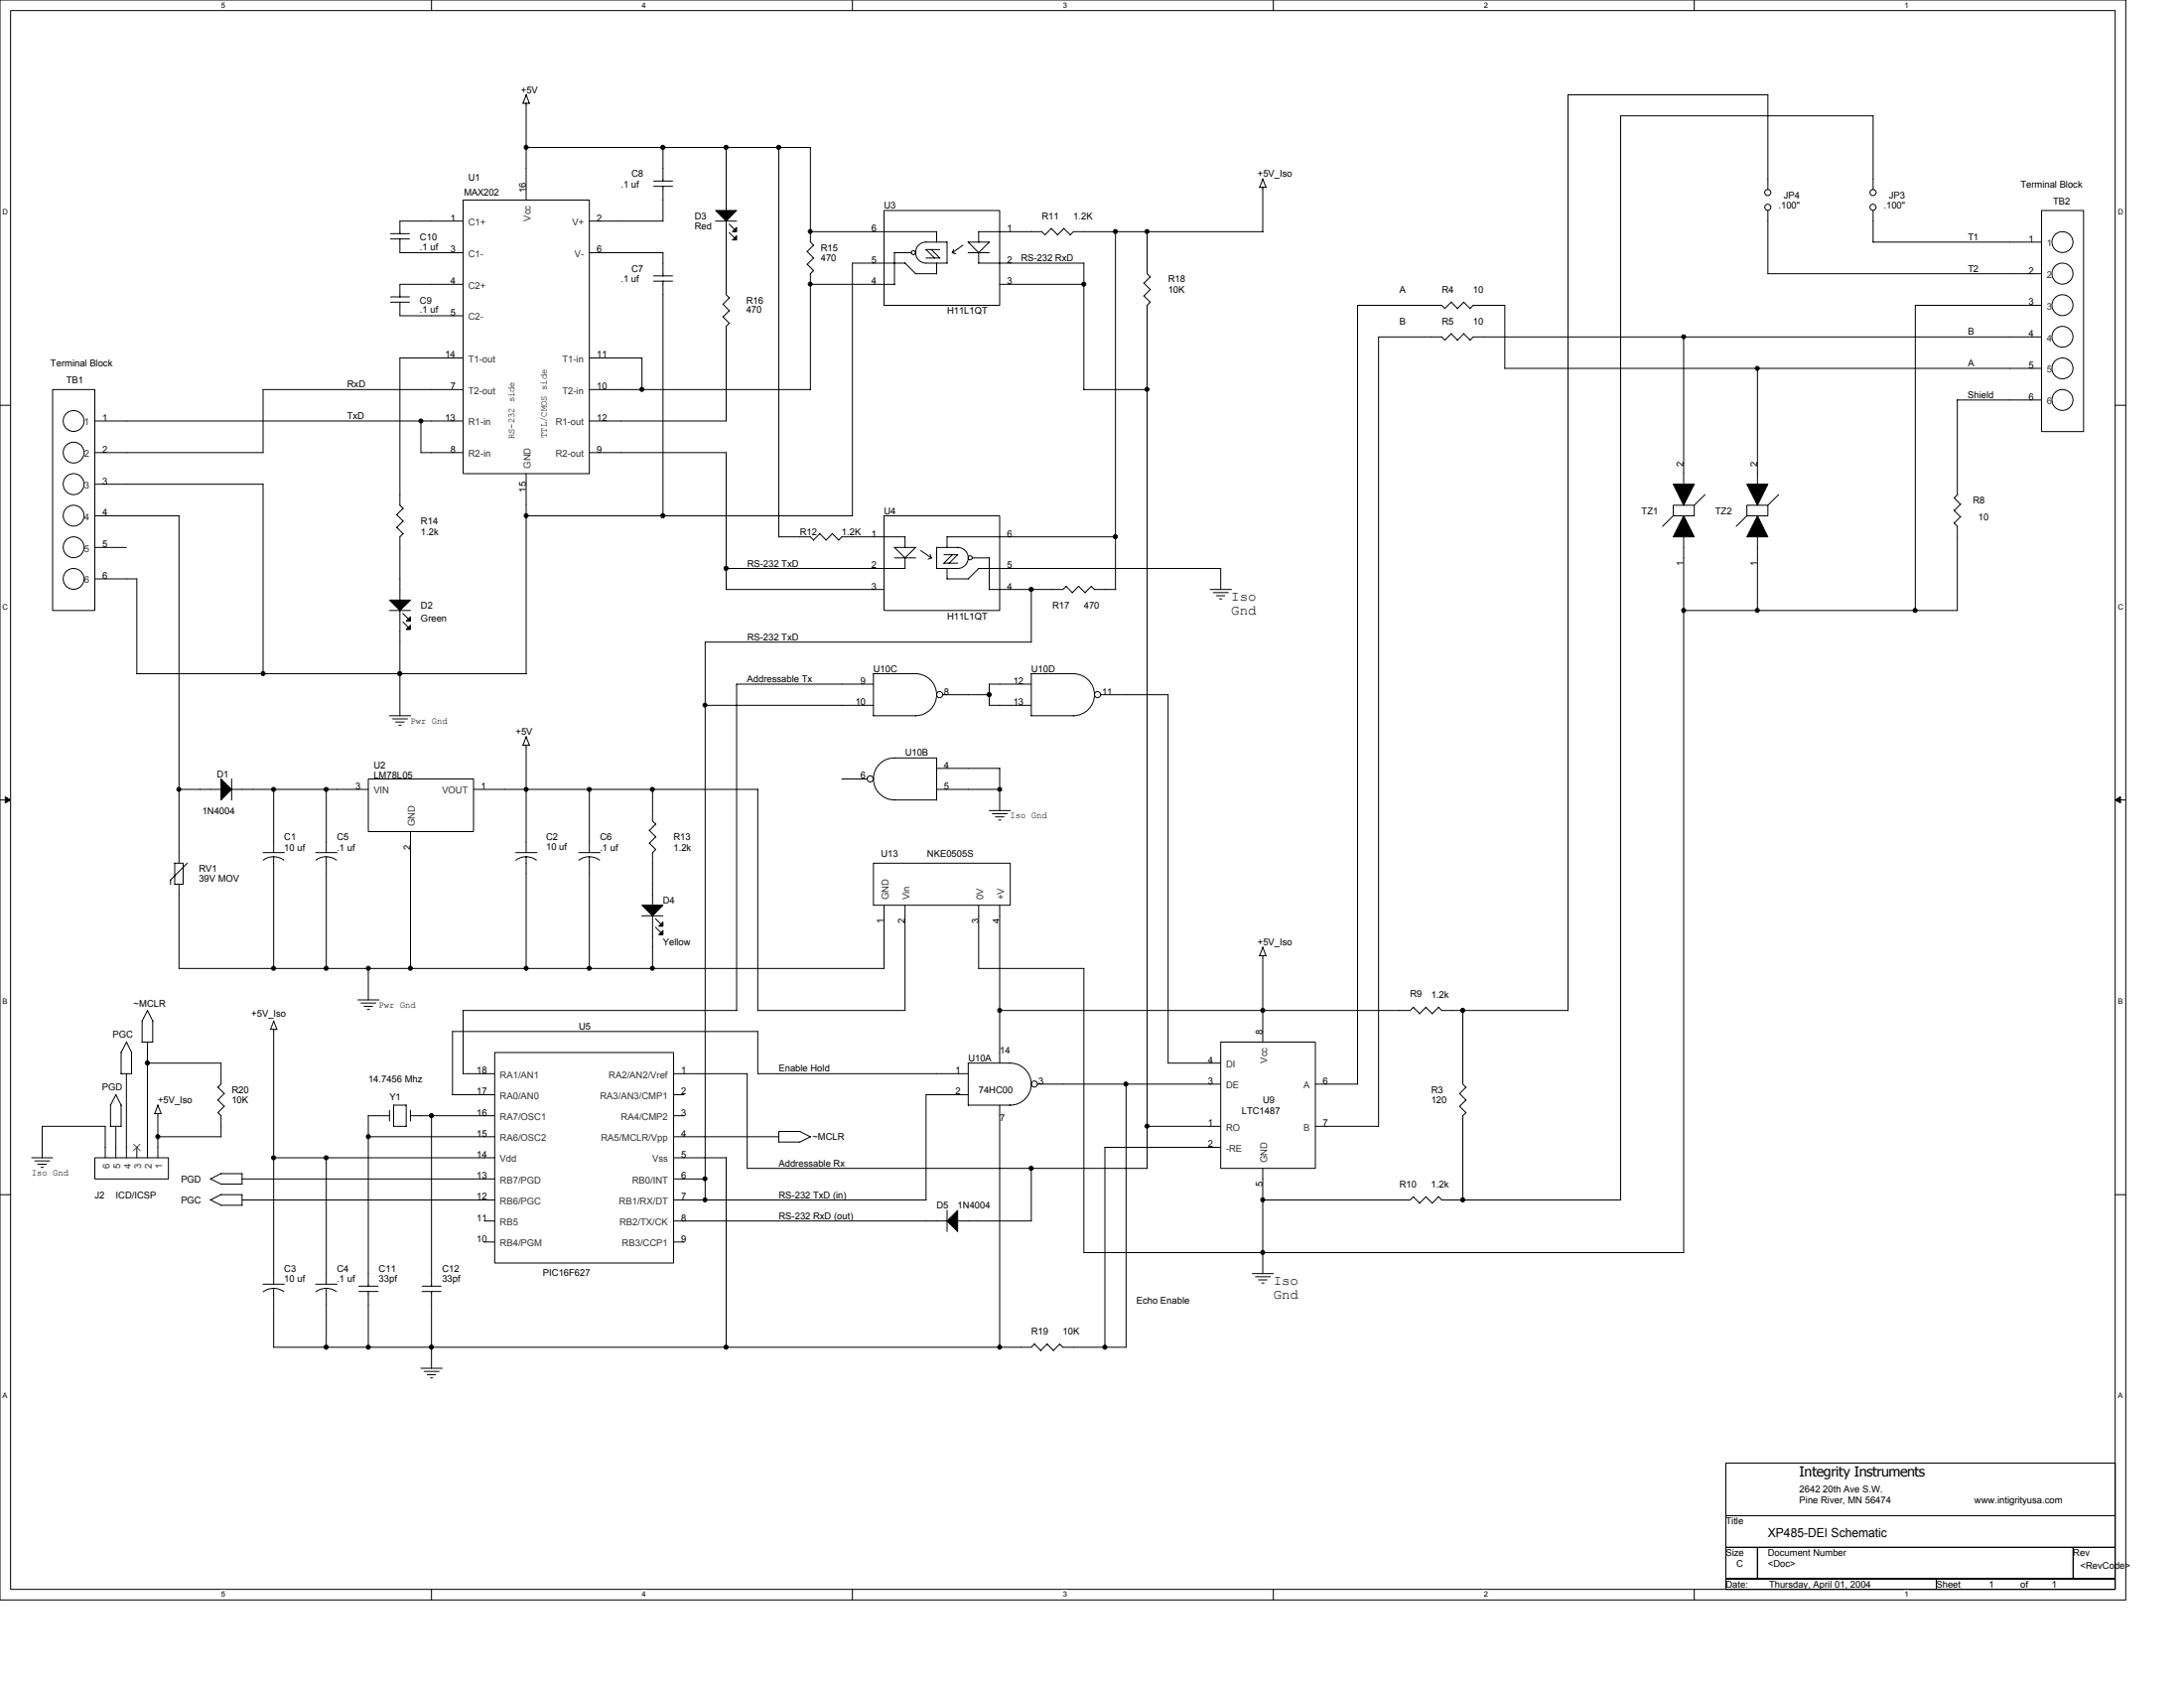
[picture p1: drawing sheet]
<svg xmlns="http://www.w3.org/2000/svg" width="279mm" height="216mm" viewBox="0 0 279 216" stroke-linecap="round" stroke-linejoin="round" font-family="sans-serif">
<path d="M0 0h271.9v204.6h-271.9zM1.4 1.4h269.2v201.9h-269.2z" fill="none" stroke="#000" stroke-width=".13"/>
<g fill="#fff">
<path d="M28.3 .1h.5v1.1h-.5z"/>
<path d="M28.3 203.4h.5v1.1h-.5z"/>
</g>
<path d="M55.2 0v1.4M55.2 203.3v1.3" fill="none" stroke="#000" stroke-width=".13"/>
<g fill="#fff">
<path d="M82.1 .1h.6v1.1h-.6z"/>
<path d="M82.1 203.4h.6v1.1h-.6z"/>
</g>
<path d="M109.1 0v1.4M109.1 203.3v1.3" fill="none" stroke="#000" stroke-width=".13"/>
<g fill="#fff">
<path d="M136 .1h.5v1.1h-.5z"/>
<path d="M136 203.4h.5v1.1h-.5z"/>
</g>
<path d="M162.9 0v1.4M162.9 203.3v1.3" fill="none" stroke="#000" stroke-width=".13"/>
<g fill="#fff">
<path d="M189.8 .1h.6v1.1h-.6z"/>
<path d="M189.8 203.4h.6v1.1h-.6z"/>
</g>
<path d="M216.7 0v1.4M216.7 203.3v1.3" fill="none" stroke="#000" stroke-width=".13"/>
<g fill="#fff">
<path d="M243.7 .1h.5v1.1h-.5z"/>
<path d="M243.7 203.4h.5v1.1h-.5z"/>
<path d="M.3 26.6h.7v1h-.7z"/>
<path d="M270.9 26.6h.7v1h-.7z"/>
<path d="M.3 77.1h.7v1h-.7z"/>
<path d="M270.9 77.1h.7v1h-.7z"/>
</g>
<path d="M0 51.8h1.4M270.6 51.8h1.3" fill="none" stroke="#000" stroke-width=".13"/>
<g fill="#fff">
<path d="M.3 127.6h.7v1h-.7z"/>
<path d="M270.9 127.6h.7v1h-.7z"/>
</g>
<path d="M0 102.3h1.4M270.6 102.3h1.3" fill="none" stroke="#000" stroke-width=".13"/>
<path d="M.7 101.9l.7 .4-.7 .4zM270.6 102.3l.7-.4v.8z" fill="#000" stroke="#000" stroke-width=".13"/>
<g fill="#fff">
<path d="M.3 178h.7v1.1h-.7z"/>
<path d="M270.9 178h.7v1.1h-.7z"/>
</g>
<g fill="none" stroke="#000" stroke-width=".13">
<path d="M67.3 12.1l.4 1.1M67.3 13.2v12.4M67.3 18.9h36.4M67.3 12.1l-.4 1.1h.8M84.8 18.9v4.3M92.9 18.9v8M99.6 18.9v49.8h4.1M103.7 18.9v12.1l.4 .4M226.2 12.1v12.1M226.2 12.1h-25.6v117.2M239.6 14.8v9.4M239.6 14.8h-32.3v138.7"/>
<path d="M50 30.6h2.4M50 29.9h2.4M50 38.7h2.4M50 38h2.4M51.2 30.5v1.8h8M51.2 38.6v1.8h8M59.2 25.6h16.2v35h-16.2zM59.2 28.3h-8v1.6M59.2 36.4h-8v1.6M75.4 28.3h9.4M75.4 32.3h9.4M83.6 36h2.4"/>
<path d="M83.6 35.3h2.4M83.6 23.8h2.4M83.6 23.2h2.4M84.8 23.8v4.5M84.8 32.3v3M84.8 35.9v30.1M91.5 28.3h2.7M92.5 38.9l.8 .9M92.9 28.3v9.4l.4 .4M93.3 28.7l.7 .7M93.3 29.7l.7 .7M93.3 38.1l-.8 .8"/>
<path d="M93.3 39.7l-.8 .9 .8 .8M103.3 32.2l.8 .8M103.3 33.8l.8 .8M103.7 29.6h16.1v1.4M103.7 36.4h10.7M104.1 31.4l-.8 .8M104.1 33l-.8 .8M104.1 34.6l-.4 .4v14.8M113.1 26.9h14.8v12.2h-14.8zM114.4 32.3h2.2M114.4 32.3v4.1M115.8 33.6l1.3 1.4h2.7v-1.3"/>
<path d="M115.8 33.7h-6.7v32.3M118.4 33h1.8M119.1 31.9l1.1 1.1M120.2 31.9h-1.8l1.2 1.1M121.2 33.7v-2.7h-2.8a1.34 1.34 0 0 0-1.3 1.3 1.34 1.34 0 0 0 1.3 1.4h2.8M122 31.9l-.2 .4 .5 .2M123.2 31.4l-1.4 .9M123.8 32.3h2.8M125.2 32.3v1.4h13.5M125.2 32.3l-1.4-1.3h2.8l-1.4 1.3M127.9 36.4h10.8M133.3 29.6l.4 .4"/>
<path d="M133.3 29.6h-8.1v1.4M134.5 29.2l.8 .8M134.5 29.2l-.8 .9M136.1 29.2l.8 .8M136.1 29.2l-.8 .9M138.7 33.7v16.1M142.7 29.6v45.8h-2.7M146.3 37.8l.9 .9M146.7 29.6v5.4l.5 .4M146.7 39.1v110.4M147.2 35.4l-.9 .8 .9 .8M147.2 37l-.9 .9"/>
<path d="M147.2 38.7l-.5 .4M161.5 24v5.7M161.6 22.9l-.5 1.1h.9l-.5-1.1M161.6 29.6h-24.3l-.4 .5M184.4 39l.4 .5M184.4 39.1h-10.7v99.6M186.5 39.5l-.9-.9-.8 .9M187.2 38.6l.8 .9 .5-.4h4M187.3 38.7l-.9 .8M192.5 39.1v8M226.2 26.9v8.1h35M239.6 26.9v4.1h21.6"/>
<path d="M245 39.1h16.2M245 39v39.1M261.2 26.9h5.4v28.3h-5.4zM6.7 49.8h5.4v28.3h-5.4zM12.1 53.8h47.1M12.1 57.9h21.6M53.8 57.9h5.4M53.8 53.8v4.1M59.2 45.8h-8v18.8l.4 .4M59.2 49.8h-25.5v8.1M75.4 53.8h17.5M75.4 57.9h17.5"/>
<path d="M75.4 45.8h6.7v4M75.4 49.8h28.3M92.9 57.9v17.5h20.2M92.9 41.7v12.2M93.3 41.3l-.4 .5M138.7 49.8h8.1M184.8 43.5l-.4-.4h-8v101M185.6 42.7l.9 .8M185.7 42.7l-.9 .8M187.2 42.7l.9 .8M187.3 42.7l-.9 .8M192.5 47.1h68.7"/>
<path d="M215.4 43.1v18.8M224.8 47.1v14.8M261.2 43.1h-72.7l-.5 .4M261.2 51.2l-10.8-.1v12.2l-.4 .4M12.1 61.9h21.6M12.1 66h10.8M12.1 70h4.1M12.1 74h5.4M17.5 74v12.2M22.9 66v44.4M33.7 61.9v24.3M49.8 78.1h2.7"/>
<path d="M50.8 65.8l.8 .9M50.8 67.5l.8 .8M51.2 78.1v13.5M51.5 78.5l.7 .7M51.5 79.5l.7 .7M51.6 65l-.9 .8M51.6 66.7l-.9 .8M51.6 68.3l-.5 .4 .1 8.1M67.3 60.6v25.6M67.3 66h41.8M103.7 68.6l.4 .5M104.9 68.2l.8 .9"/>
<path d="M104.9 68.3l-.8 .8M106.5 68.2l.8 .9M106.5 68.3l-.8 .8M107.3 69.1l.4-.4h8.1v1.3M113.1 66h14.8v12.1h-14.8zM114.4 71.4h2.8M115.8 71.4l-1.4-1.4h2.8l-1.4 1.3v1.4h-22.9M117.8 70.4l1.4 1M119 70.9l.1 .5-.4 .1M119.8 72.7h2.7M120.8 71h1.7l-1.1 1.1M121.2 68.6v1.4"/>
<path d="M121.2 72.7v1.4M121.2 68.7h21.5M121.2 74h2.7M121.8 71l-1 1h1.7M122.5 70a1.34 1.34 0 0 1 1.4 1.4 1.34 1.34 0 0 1-1.4 1.3M122.5 70h-2.7v2.7M124.4 71.4h2.2M125.2 72.7h31v2.7M125.2 72.7l-1.3 1.3M126.6 71.4v4M131.9 75.4v6.7M136.4 75l.8 .8"/>
<path d="M136.4 75l-.4 .4h-9.5M138 75l.8 .8M138 75l-.8 .8M139.6 75l.4 .4M139.6 75l-.8 .8M154.8 75.4h2.7M155.2 75.8h1.9M155.6 76.2h1.1M156 76.6h.3M214.1 64.6h2.6v1.4h-2.6zM214.1 66l-1.4 1.3M215.4 68.6v91.6"/>
<path d="M218.1 63.3l-1.4 1.3M223.5 64.6h2.7v1.4h-2.7zM223.5 66l-1.4 1.3M224.8 68.6v9.5M227.5 63.3l-1.3 1.3M250 66.9l.4 .4v10.8h-35M250 65.3l.8 .8M250 63.7l.8 .8M250.8 66.1l-.8 .8M250.8 64.5l-.8 .8M17.5 86.2h49.8M29.6 99.6v2.7"/>
<path d="M47.1 99.6h13.5v6.8h-13.5zM49.8 91.5h2.7M50.2 91.9h1.9M50.6 92.4h1.1M51 92.8h.3M67.3 95.3v13.8M67.3 94.2l.4 1.1M67.3 94.2l-.4 1.1h.8M90.2 90.2h21.5M107.7 99.6h3.2M111.7 91.5h5.5M111.7 87.5h-17.5v41.8"/>
<path d="M114.4 96.9a2.66 2.66 0 0 0-2.7 2.7 2.7 2.7 0 0 0 2.7 2.7h5.4v-5.4M114.4 96.9h5.4M117.1 91.5a2.71 2.71 0 0 0 2.7-2.7 2.71 2.71 0 0 0-2.7-2.6h-5.4v5.4M119.8 98.3h8.1M120.6 88.9h6M126.6 90.2h5.3M127.9 98.3v5.4M131.9 91.5h5.5M131.9 87.5h-5.3v2.7M132 82.1h-41.8v71.4M137.3 91.5a2.71 2.71 0 0 0 2.7-2.7 2.71 2.71 0 0 0-2.7-2.6h-5.4v5.4M140.8 88.9h8.6v47.1h6.8"/>
<path d="M22.3 113.1h1.1M22.9 101h5.4M22.9 113.1v10.8M23.4 110.4v2.7M23.5 110.4h-1.1v2.7M24 110.4l-2.2 2.2v.5M29.6 101h17.5M33.7 109.1h2.7M33.7 110a2.05 2.05 0 0 1 1.3-.4 2.14 2.14 0 0 1 1.3 .4M35 101v8.1M35 109.6v14.3M40.4 109.1h2.7"/>
<path d="M40.4 110a2.05 2.05 0 0 1 1.3-.4 2.14 2.14 0 0 1 1.4 .4M41.7 101v8.1M41.7 109.6v14.3M52.5 106.4v17.5M60.6 101h36.4M66 109.1h2.7M66 110a2.03 2.03 0 0 1 1.3-.4 2.14 2.14 0 0 1 1.3 .4M67.3 109.6v14.3M74 109.1h2.8M74.1 110a2.05 2.05 0 0 1 1.3-.4 2.14 2.14 0 0 1 1.3 .4M75.4 101v8.1M75.4 109.6v14.3"/>
<path d="M82.1 117.1h2.7M83.1 106.2l.8 .9M83.1 107.8l.8 .9M83.5 101v4l.4 .4M83.5 117.1v6.8M83.9 117.5l.6 .7M83.9 118.6l.6 .7M83.9 105.4l-.8 .8M83.9 107l-.8 .9M83.9 108.6l-.4 .5v6.7M96.9 101v28.2h18.9v-13.4M111.7 110.4h17.5v5.4h-17.5z"/>
<path d="M113.1 115.8v8.1h-90.2M119.8 101h8.1M125.2 115.8v8.1M126.6 103.7h2.7M127 104.1h1.9M127.3 104.5h1.1M127.8 104.9h.3M127.9 115.8v20.2M14.8 140l-.7 1.4M15.5 137.3h1.3M15.5 134.6v2.7M16.2 137.3v10.8"/>
<path d="M16.2 133.3l.6 1.3M16.2 133.3l-.7 1.3M16.8 134.6v2.8M18.2 133.3h1.3M18.9 136h9.4v2.7l-.4 .4M18.9 133.3v14.8M18.9 129.2l.7 1.4M18.9 129.2l-.7 1.4v2.7M19.5 130.6v2.7M27.9 139l.8 .9M28.7 139.8l-.8 .9M34.6 131.7h.8"/>
<path d="M34.6 131.7l.4-1.1 .4 1.1M35 131.7v32.6M45.8 127.9h2.7M46.2 128.3h1.9M46.6 128.7h1.1M47 129.1h.3M47.1 123.9v4M59.2 137.3h4.1M59.2 129.2h35.1M59.2 129.2v8.1M63.3 134.6h22.9v26.9h-22.9zM86.2 137.3h9.4v12.2l51.2-.1"/>
<path d="M96.9 137.3h27M96.9 131.9v5.5M97 131.9h-39.1v8.1h5.4M125.2 123.9h13.5M129.2 136a2.7 2.7 0 0 1 2.7 2.6 2.69 2.69 0 0 1-2.7 2.8M129.2 136h-5.4l.1 5.4M132.7 138.7h23.5M138.7 123.9v36.3M144.1 138.7v33.6M156.2 133.3h12.1v16.1h-12.1zM161.5 121.2l.5 1.1M161.5 122.2v11.1"/>
<path d="M161.6 121.1l-.5 1.1h.8M168.3 138.7h5.4M180.8 128.8l.8 .9M180.8 128.8l-.4 .4h-52.5M182.4 128.8l.8 .9M182.4 128.8l-.8 .8M184 128.8l.5 .5M184.1 128.8l-.9 .8M184.4 129.2h16.2M186.7 139.9l.9 .8M187.1 129.2v9.5l.5 .4M187.5 139.1l-.8 .8"/>
<path d="M0 152.8h1.4M4 148.1h2.8M4.4 148.5h1.9M4.8 148.9h1.1M5.2 149.3h.3M12.1 148.1h9.4v2.7h-9.4zM13.5 144.1v4M13.5 144.1h-8.1v4M14.1 141.3v2.8h1.4M14.8 144.1v4M14.8 140l.7 1.4M15.5 141.4v2.7"/>
<path d="M17.5 146.7v1.4M20.2 142.4v5.7M20.2 141.4l.4 1.1M20.2 145.4h8.1M20.2 141.3l-.4 1.1h.8M26.9 153.5l1.4 .7M26.9 150.8l1.4 .6M27.9 142.3l.4 .4v2.7M27.9 140.7l.8 .8M28.3 154.2h2.7M28.3 151.4h2.7M28.3 152.8h2.7"/>
<path d="M28.3 150.1h2.7M28.3 152.8l-1.4 .7M28.3 150.1l-1.4 .7M28.7 141.5l-.8 .8M31 153.5h32.3M31 150.8h32.3M31 150.1v1.4M31 152.8v1.4M35 148.1h28.3M41.7 148.1v16.2M47.1 142.7h2.7M47.1 142.7v21.8"/>
<path d="M47.1 145.4h16.2M49.8 142v1.4M50.3 141.4h1.7M50.4 141.4v2.7M52 141.3v2.8h-1.6M52.5 142v1.4M52.5 142.7h10.8M55.2 142.7v21.8M61.9 156.2h1.4M61.9 158.9h1.4M86.2 148.1h6.7M86.2 156.2h35"/>
<path d="M86.2 142.7h1.3M86.2 140h1.3M86.2 153.5h32.3M86.2 145.4h13.5M86.2 150.8h4M86.2 158.9h1.3M92.9 148.1v24.2M99.6 146.1h2.7M99.6 144.7h2.7l1.4 .7M99.6 144.7v1.4M103.7 145.4l-1.4 .7M121.2 154.8v2.7"/>
<path d="M122.5 156.2h9.5M123.9 141.4h5.4M123.9 140h-5.4v13.5M127.9 141.4v30.9M131.9 149.4v6.8M146.7 144.1h9.5M156.2 146.7h-14.8v25.6M161.5 149.4v13.5M161.5 153.5h18.9l.4-.4 .8 .8M168.3 144.1h8.1M182.4 153.1l.8 .8 .9-.8 .4 .4M182.4 153.1l-.8 .8"/>
<path d="M184.4 153.5h22.9M187.1 142.7v10.8M187.5 140.7l-.8 .8 .9 .8M187.5 142.3l-.4 .4M270.6 152.8h1.3M33.7 164.3h2.7M35 164.8v7.5M36.3 165.2a2.15 2.15 0 0 0-1.3-.4 2.14 2.14 0 0 0-1.3 .4M40.4 164.3h2.7M41.7 164.8v7.5M43 165.2a2.15 2.15 0 0 0-1.3-.4 2.14 2.14 0 0 0-1.3 .4M45.9 165.2h2.5"/>
<path d="M45.9 164.5h2.5M47.1 165.2v7.1M53.8 175h2.8M54 165.2h2.4M54 164.5h2.4M54.3 175.4h1.9M54.7 175.8h1M55.1 176.2h.3M55.2 165.2v9.8M132.3 171.9l.9 .8M132.4 171.9l-.5 .4h-96.9M134 171.9l.8 .8"/>
<path d="M134 171.9l-.9 .8M135.6 171.9l.4 .4M135.6 171.9l-.8 .8M136 172.3h8.1M138.7 160.2h76.7M160.2 162.9h2.7M160.6 163.3h1.9M161 163.7h1.1M161.4 164.1h.3M220.8 187.1h49.8v6.8h-49.8zM220.8 193.9h49.8v4h-49.8zM220.8 197.9h4v4h-4z"/>
<path d="M224.8 197.9h40.4v4h-40.4zM265.2 197.9h5.4v4h-5.4zM220.8 201.9h26.9v1.4h-26.9zM247.7 201.9h22.9v1.4h-22.9z"/>
<circle cx="116.8" cy="32.3" r=".27"/>
<circle cx="226.2" cy="26.5" r=".39"/>
<circle cx="226.2" cy="24.6" r=".39"/>
<circle cx="239.6" cy="26.5" r=".39"/>
<circle cx="239.6" cy="24.6" r=".39"/>
<circle cx="263.9" cy="35" r="1.35"/>
<circle cx="263.9" cy="31" r="1.34"/>
<circle cx="263.9" cy="39" r="1.34"/>
<circle cx="9.4" cy="57.9" r="1.33"/>
<circle cx="9.4" cy="53.8" r="1.33"/>
<circle cx="263.9" cy="47.1" r="1.34"/>
<circle cx="263.9" cy="43.1" r="1.34"/>
<circle cx="263.9" cy="51.2" r="1.34"/>
<circle cx="9.4" cy="61.9" r="1.34"/>
<circle cx="9.4" cy="66" r="1.33"/>
<circle cx="9.4" cy="70" r="1.33"/>
<circle cx="9.4" cy="74" r="1.33"/>
<circle cx="124.1" cy="71.3" r=".26"/>
<circle cx="111.3" cy="99.6" r=".39"/>
<circle cx="120.2" cy="88.8" r=".39"/>
<circle cx="140.4" cy="88.8" r=".39"/>
<circle cx="132.3" cy="138.6" r=".39"/>
</g>
<g fill="#000" stroke="#000" stroke-width=".13">
<path d="M91.5 26.9h2.7l-1.3 1.4z" fill-rule="evenodd"/>
<path d="M94.2 29.1v.5h-.5z" fill-rule="evenodd"/>
<path d="M93.7 30.7l.5-.5v.5z" fill-rule="evenodd"/>
<path d="M49.8 76.8h2.7l-1.3 1.3z" fill-rule="evenodd"/>
<path d="M52.5 78.9v.5h-.5z" fill-rule="evenodd"/>
<path d="M215.4 66l1.3 2.7h-2.6z" fill-rule="evenodd"/>
<path d="M214.1 61.9h2.6l-1.3 2.7z" fill-rule="evenodd"/>
<path d="M224.8 66l1.4 2.7h-2.7z" fill-rule="evenodd"/>
<path d="M223.5 61.9h2.7l-1.4 2.7z" fill-rule="evenodd"/>
<path d="M28.3 99.6l1.3 1.4-1.3 1.3z" fill-rule="evenodd"/>
<path d="M52.5 80v.5h-.5z" fill-rule="evenodd"/>
<path d="M82.1 115.8h2.7l-1.3 1.3z" fill-rule="evenodd"/>
<path d="M84.8 117.9v.6h-.5z" fill-rule="evenodd"/>
<path d="M84.3 119.5l.5-.5v.5z" fill-rule="evenodd"/>
<path d="M121.2 156.2l1.3-1.4v2.7z" fill-rule="evenodd"/>
<circle cx="67.3" cy="18.8" r=".26"/>
<circle cx="84.8" cy="18.8" r=".27"/>
<circle cx="92.9" cy="18.8" r=".27"/>
<circle cx="99.6" cy="18.8" r=".27"/>
<circle cx="103.7" cy="29.6" r=".25"/>
<circle cx="103.7" cy="36.3" r=".25"/>
<circle cx="138.7" cy="36.3" r=".26"/>
<circle cx="142.7" cy="29.6" r=".26"/>
<circle cx="146.7" cy="29.6" r=".26"/>
<circle cx="53.8" cy="53.8" r=".25"/>
<circle cx="82.1" cy="49.8" r=".26"/>
<circle cx="146.7" cy="49.8" r=".26"/>
<circle cx="215.4" cy="43.1" r=".25"/>
<circle cx="224.8" cy="47.1" r=".25"/>
<circle cx="67.3" cy="66" r=".26"/>
<circle cx="84.8" cy="66" r=".27"/>
<circle cx="92.9" cy="72.7" r=".27"/>
<circle cx="131.9" cy="75.4" r=".27"/>
<circle cx="142.7" cy="68.7" r=".27"/>
<circle cx="215.4" cy="78.1" r=".26"/>
<circle cx="224.8" cy="78.1" r=".26"/>
<circle cx="245" cy="78.1" r=".26"/>
<circle cx="33.6" cy="86.2" r=".26"/>
<circle cx="51.1" cy="86.2" r=".27"/>
<circle cx="90.2" cy="90.2" r=".25"/>
<circle cx="126.5" cy="88.8" r=".27"/>
<circle cx="22.9" cy="101" r=".25"/>
<circle cx="35" cy="101" r=".26"/>
<circle cx="41.7" cy="101" r=".26"/>
<circle cx="67.3" cy="101" r=".25"/>
<circle cx="75.4" cy="101" r=".26"/>
<circle cx="83.5" cy="101" r=".25"/>
<circle cx="127.9" cy="101" r=".25"/>
<circle cx="18.8" cy="136" r=".27"/>
<circle cx="35" cy="123.9" r=".26"/>
<circle cx="41.7" cy="123.9" r=".26"/>
<circle cx="47.1" cy="123.8" r=".25"/>
<circle cx="52.5" cy="123.9" r=".26"/>
<circle cx="67.3" cy="123.8" r=".25"/>
<circle cx="75.4" cy="123.9" r=".26"/>
<circle cx="83.5" cy="123.8" r=".25"/>
<circle cx="127.9" cy="129.2" r=".26"/>
<circle cx="144" cy="138.6" r=".26"/>
<circle cx="161.5" cy="129.2" r=".26"/>
<circle cx="187.1" cy="129.2" r=".27"/>
<circle cx="20.2" cy="145.4" r=".26"/>
<circle cx="35" cy="148.1" r=".26"/>
<circle cx="41.7" cy="148.1" r=".26"/>
<circle cx="47.1" cy="145.4" r=".26"/>
<circle cx="55.2" cy="142.7" r=".27"/>
<circle cx="90.2" cy="153.5" r=".26"/>
<circle cx="90.2" cy="150.8" r=".25"/>
<circle cx="131.9" cy="149.4" r=".27"/>
<circle cx="146.7" cy="144" r=".26"/>
<circle cx="161.5" cy="153.5" r=".26"/>
<circle cx="187.1" cy="153.5" r=".27"/>
<circle cx="41.7" cy="172.3" r=".27"/>
<circle cx="47.1" cy="172.3" r=".26"/>
<circle cx="55.2" cy="172.3" r=".27"/>
<circle cx="92.9" cy="172.3" r=".27"/>
<circle cx="127.9" cy="172.3" r=".26"/>
<circle cx="141.3" cy="172.3" r=".26"/>
<circle cx="161.5" cy="160.2" r=".26"/>
</g>
<path d="M17.1 146.3l.8 .9M17.9 146.3l-.8 .9" fill="none" stroke="#4c4c4c" stroke-width=".13"/>
<g font-size="1.8">
<text x="157.5" y="76.8">Iso</text>
<text x="157.5" y="78.7">Gnd</text>
<text x="162.9" y="164.3">Iso</text>
<text x="162.9" y="166.2">Gnd</text>
<text x="230.2" y="188.9">Integrity Instruments</text>
</g>
<text font-size="1.6" x="226.2" y="196.6">XP485-DEI Schematic</text>
<g font-size="1.2">
<text x="66.7" y="11.9">+5V</text>
<text x="59.9" y="23.1">U1</text>
<text x="80.8" y="22.6">C8</text>
<text x="160.9" y="22.6">+5V_Iso</text>
<text x="57.6" y="28.3">1</text>
<text x="59.4" y="25.1">MAX202</text>
<text x="67.3" y="24.6" transform="rotate(-90 67.3 24.6)">16</text>
<text x="76.3" y="28.3">2</text>
<text x="79.4" y="24">.1 uf</text>
<text x="88.9" y="28">D3</text>
<text x="88.9" y="29.4">Red</text>
<text x="111.5" y="29.6">6</text>
<text x="113.1" y="26.7">U3</text>
<text x="128.8" y="29.6">1</text>
<text x="133.3" y="28">R11</text>
<text x="137.3" y="28">1.2K</text>
<text x="227.5" y="26.7">.100&quot;</text>
<text x="228.2" y="25.3">JP4</text>
<text x="241" y="26.7">.100&quot;</text>
<text x="241.7" y="25.3">JP3</text>
<text x="258.5" y="24">Terminal Block</text>
<text x="262.7" y="26.1">TB2</text>
<text x="53.7" y="30.7">C10</text>
<text x="53.7" y="31.9">.1 uf</text>
<text x="57.6" y="32.3">3</text>
<text x="76.3" y="32.3">6</text>
<text x="80.8" y="34.8">C7</text>
<text x="105" y="32.1">R15</text>
<text x="105" y="33.4">470</text>
<text x="111.5" y="33.6">5</text>
<text x="128.8" y="33.6">2</text>
<text x="130.6" y="33.4">RS-232 RxD</text>
<text x="251.8" y="34.8">T2</text>
<text x="251.8" y="30.7">T1</text>
<text x="259.5" y="30.9">1</text>
<text x="259.5" y="35">2</text>
<text x="53.7" y="38.8">C9</text>
<text x="53.7" y="40">.1 uf</text>
<text x="57.6" y="36.3">4</text>
<text x="57.6" y="40.4">5</text>
<text x="79.4" y="36.1">.1 uf</text>
<text x="95.5" y="38.8">R16</text>
<text x="95.5" y="40">470</text>
<text x="111.5" y="36.3">4</text>
<text x="121.2" y="40.2">H11L1QT</text>
<text x="128.8" y="36.3">3</text>
<text x="149.4" y="36.1">R18</text>
<text x="149.4" y="37.5">10K</text>
<text x="179" y="41.5">B</text>
<text x="179" y="37.5">A</text>
<text x="184.4" y="41.5">R5</text>
<text x="184.4" y="37.5">R4</text>
<text x="188.5" y="41.5">10</text>
<text x="188.5" y="37.5">10</text>
<text x="259.5" y="39">3</text>
<text x="6.5" y="46.9">Terminal Block</text>
<text x="56.9" y="45.8">14</text>
<text x="76.3" y="45.8">11</text>
<text x="251.8" y="46.9">A</text>
<text x="251.8" y="42.8">B</text>
<text x="259.5" y="43.1">4</text>
<text x="259.5" y="47.1">5</text>
<text x="8.5" y="49">TB1</text>
<text x="13.1" y="53.8">1</text>
<text x="44.4" y="53.6">TxD</text>
<text x="44.4" y="49.6">RxD</text>
<text x="56.9" y="53.8">13</text>
<text x="57.6" y="49.8">7</text>
<text x="76.3" y="49.8">10</text>
<text x="76.3" y="53.8">12</text>
<text x="251.8" y="50.9">Shield</text>
<text x="259.5" y="51.1">6</text>
<text x="13.1" y="57.9">2</text>
<text x="57.6" y="57.9">8</text>
<text x="65.8" y="56.2" transform="rotate(-90 65.8 56.2)">RS-232 side</text>
<text x="70" y="56" transform="rotate(-90 70 56)">TTL/CMOS side</text>
<text x="76.3" y="57.9">9</text>
<text x="215.4" y="59.6" transform="rotate(-90 215.4 59.6)">2</text>
<text x="224.8" y="59.6" transform="rotate(-90 224.8 59.6)">2</text>
<text x="13.1" y="61.9">3</text>
<text x="13.1" y="66">4</text>
<text x="67.3" y="62.9" transform="rotate(-90 67.3 62.9)">15</text>
<text x="113.1" y="65.7">U4</text>
<text x="210" y="65.7">TZ1</text>
<text x="219.4" y="65.7">TZ2</text>
<text x="252.4" y="64.4">R8</text>
<text x="13.1" y="70">5</text>
<text x="53.8" y="67.1">R14</text>
<text x="53.8" y="68.4">1.2k</text>
<text x="102.3" y="68.4">R12</text>
<text x="107.7" y="68.4">1.2K</text>
<text x="111.5" y="68.6">1</text>
<text x="128.8" y="68.6">6</text>
<text x="253.1" y="66.5">10</text>
<text x="13.1" y="74">6</text>
<text x="53.8" y="77.9">D2</text>
<text x="95.6" y="72.5">RS-232 TxD</text>
<text x="111.5" y="72.7">2</text>
<text x="111.5" y="75.4">3</text>
<text x="128.8" y="72.7">5</text>
<text x="128.8" y="75.4">4</text>
<text x="134.6" y="77.9">R17</text>
<text x="138.7" y="77.9">470</text>
<text x="215.4" y="72.4" transform="rotate(-90 215.4 72.4)">1</text>
<text x="224.8" y="72.4" transform="rotate(-90 224.8 72.4)">1</text>
<text x="53.8" y="79.5">Green</text>
<text x="95.6" y="81.9">RS-232 TxD</text>
<text x="121.2" y="79.2">H11L1QT</text>
<text x="95.6" y="87.3">Addressable Tx</text>
<text x="110.1" y="87.5">9</text>
<text x="111.7" y="85.9">U10C</text>
<text x="120.8" y="88.8">8</text>
<text x="129.6" y="87.5">12</text>
<text x="131.9" y="85.9">U10D</text>
<text x="141" y="88.8">11</text>
<text x="52.5" y="92.5">Pwr Gnd</text>
<text x="66" y="94">+5V</text>
<text x="109.4" y="90.2">10</text>
<text x="129.6" y="90.2">13</text>
<text x="27.7" y="99.4">D1</text>
<text x="45.5" y="100.9">3</text>
<text x="47.8" y="98.3">U2</text>
<text x="47.8" y="99.5">LM78L05</text>
<text x="61.5" y="100.9">1</text>
<text x="110.1" y="99.6">6</text>
<text x="115.8" y="96.7">U10B</text>
<text x="120.8" y="98.3">4</text>
<text x="120.8" y="100.9">5</text>
<text x="25.9" y="104.1">1N4004</text>
<text x="36.4" y="107.5">C1</text>
<text x="43.1" y="107.5">C5</text>
<text x="69.9" y="107.5">C2</text>
<text x="76.8" y="107.5">C6</text>
<text x="86.2" y="107.5">R13</text>
<text x="129.2" y="104.6">Iso Gnd</text>
<text x="25.4" y="111.5">RV1</text>
<text x="25.4" y="112.7">39V MOV</text>
<text x="36.4" y="108.8">10 uf</text>
<text x="43.1" y="108.8">.1 uf</text>
<text x="52.5" y="108.7" transform="rotate(-90 52.5 108.7)">2</text>
<text x="69.9" y="108.7">10 uf</text>
<text x="76.8" y="108.8">.1 uf</text>
<text x="86.2" y="108.8">1.2k</text>
<text x="112.7" y="109.6">U13</text>
<text x="118.6" y="109.6">NKE0505S</text>
<text x="84.8" y="115.5">D4</text>
<text x="113.1" y="118.1" transform="rotate(-90 113.1 118.1)">1</text>
<text x="115.8" y="118.1" transform="rotate(-90 115.8 118.1)">2</text>
<text x="125.2" y="118.1" transform="rotate(-90 125.2 118.1)">3</text>
<text x="127.9" y="118.1" transform="rotate(-90 127.9 118.1)">4</text>
<text x="84.8" y="120.9">Yellow</text>
<text x="160.9" y="120.9">+5V_Iso</text>
<text x="17.1" y="128.7">~MCLR</text>
<text x="32.2" y="130.1">+5V_Iso</text>
<text x="48.5" y="128.9">Pwr Gnd</text>
<text x="74" y="131.7">U5</text>
<text x="180.4" y="127.5">R9</text>
<text x="183.1" y="127.7">1.2k</text>
<text x="14.4" y="132.8">PGC</text>
<text x="61" y="137.3">18</text>
<text x="87.1" y="137.3">1</text>
<text x="99.6" y="137.1">Enable Hold</text>
<text x="122.2" y="137.3">1</text>
<text x="123.9" y="135.7">U10A</text>
<text x="127.9" y="134.7">14</text>
<text x="154.5" y="136">4</text>
<text x="161.5" y="132.3" transform="rotate(-90 161.5 132.3)">8</text>
<text x="13.1" y="139.5">PGD</text>
<text x="20.2" y="141.1">+5V_Iso</text>
<text x="29.6" y="139.8">R20</text>
<text x="29.6" y="141.1">10K</text>
<text x="47.1" y="138.4">14.7456 Mhz</text>
<text x="49.8" y="140.7">Y1</text>
<text x="61" y="142.7">16</text>
<text x="61" y="140">17</text>
<text x="87.1" y="140">2</text>
<text x="87.1" y="142.7">3</text>
<text x="122.2" y="140">2</text>
<text x="125.2" y="139.8">74HC00</text>
<text x="127.9" y="143.4">7</text>
<text x="132.9" y="138.6">3</text>
<text x="154.5" y="138.6">3</text>
<text x="158.9" y="142.5">LTC1487</text>
<text x="161.5" y="141.1">U9</text>
<text x="169.2" y="138.6">6</text>
<text x="183.1" y="139.8">R3</text>
<text x="183.1" y="141.1">120</text>
<text x="61" y="148.1">14</text>
<text x="61" y="145.4">15</text>
<text x="87.1" y="145.4">4</text>
<text x="87.1" y="148.1">5</text>
<text x="99.6" y="149.2">Addressable Rx</text>
<text x="103.9" y="145.8">~MCLR</text>
<text x="154.5" y="144">1</text>
<text x="154.5" y="146.7">2</text>
<text x="169.2" y="144">7</text>
<text x="4" y="150.4">Iso Gnd</text>
<text x="12.1" y="153.2">J2</text>
<text x="14.8" y="153.2">ICD/ICSP</text>
<text x="23.2" y="153.9">PGC</text>
<text x="23.2" y="151.2">PGD</text>
<text x="61" y="153.5">12</text>
<text x="61" y="150.8">13</text>
<text x="87.1" y="150.8">6</text>
<text x="87.1" y="153.5">7</text>
<text x="99.6" y="153.2">RS-232 TxD (in)</text>
<text x="99.6" y="155.9">RS-232 RxD (out)</text>
<text x="119.8" y="154.6">D5</text>
<text x="122.5" y="154.6">1N4004</text>
<text x="161.5" y="151.8" transform="rotate(-90 161.5 151.8)">5</text>
<text x="179" y="151.9">R10</text>
<text x="183.1" y="151.9">1.2k</text>
<text x="61" y="158.8">10</text>
<text x="61" y="156.1">11</text>
<text x="87.1" y="156.1">8</text>
<text x="87.1" y="158.8">9</text>
<text x="36.4" y="162.6">C3</text>
<text x="36.4" y="164">10 uf</text>
<text x="43.1" y="162.6">C4</text>
<text x="43.1" y="164">.1 uf</text>
<text x="48.5" y="162.6">C11</text>
<text x="48.5" y="164">33pf</text>
<text x="56.6" y="162.6">C12</text>
<text x="56.6" y="164">33pf</text>
<text x="69.5" y="163.2">PIC16F627</text>
<text x="145.4" y="166.7">Echo Enable</text>
<text x="131.9" y="170.7">R19</text>
<text x="136" y="170.7">10K</text>
<text x="230.2" y="190.9">2642 20th Ave S.W.</text>
<text x="220.8" y="195">Title</text>
<text x="230.2" y="192.3">Pine River, MN 56474</text>
<text x="252.6" y="192.3">www.intigrityusa.com</text>
<text x="220.8" y="199">Size</text>
<text x="220.8" y="203">Date:</text>
<text x="222.1" y="200.3">C</text>
<text x="226.2" y="199">Document Number</text>
<text x="226.2" y="200.3">&lt;Doc&gt;</text>
<text x="226.3" y="203">Thursday, April 01, 2004</text>
<text x="247.7" y="203">Sheet</text>
<text x="254.4" y="203">1</text>
<text x="258.5" y="203">of</text>
<text x="262.5" y="203">1</text>
<text x="265.2" y="199">Rev</text>
<text x="266.1" y="200.6">&lt;RevCode&gt;</text>
</g>
<g font-size="1.2" fill="#333">
<text x="59.9" y="28.8">C1+</text>
<text x="67.9" y="28.3" transform="rotate(-90 67.9 28.3)">Vcc</text>
<text x="73.2" y="28.8">V+</text>
<text x="59.9" y="32.9">C1-</text>
<text x="73.5" y="32.9">V-</text>
<text x="261.9" y="31.5">1</text>
<text x="261.9" y="35.6">2</text>
<text x="59.9" y="36.9">C2+</text>
<text x="59.9" y="40.9">C2-</text>
<text x="261.9" y="39.6">3</text>
<text x="59.9" y="46.3">T1-out</text>
<text x="71.9" y="46.3">T1-in</text>
<text x="261.9" y="43.6">4</text>
<text x="261.9" y="47.7">5</text>
<text x="59.9" y="50.4">T2-out</text>
<text x="71.9" y="50.4">T2-in</text>
<text x="261.9" y="51.7">6</text>
<text x="10.8" y="54.4">1</text>
<text x="10.8" y="58.4">2</text>
<text x="59.9" y="54.4">R1-in</text>
<text x="59.9" y="58.4">R2-in</text>
<text x="67.9" y="59.9" transform="rotate(-90 67.9 59.9)">GND</text>
<text x="71.1" y="54.4">R1-out</text>
<text x="71.1" y="58.4">R2-out</text>
<text x="10.8" y="62.5">3</text>
<text x="10.8" y="66.5">4</text>
<text x="10.8" y="70.6">5</text>
<text x="10.8" y="74.6">6</text>
<text x="47.8" y="101.5">VIN</text>
<text x="56.6" y="101.5">VOUT</text>
<text x="53.1" y="105.7" transform="rotate(-90 53.1 105.7)">GND</text>
<text x="113.7" y="115.1" transform="rotate(-90 113.7 115.1)">GND</text>
<text x="116.4" y="115.1" transform="rotate(-90 116.4 115.1)">Vin</text>
<text x="125.8" y="115.1" transform="rotate(-90 125.8 115.1)">0V</text>
<text x="128.5" y="115.1" transform="rotate(-90 128.5 115.1)">+V</text>
<text x="64" y="137.9">RA1/AN1</text>
<text x="77.9" y="137.9">RA2/AN2/Vref</text>
<text x="156.8" y="136.5">DI</text>
<text x="162.1" y="136" transform="rotate(-90 162.1 136)">Vcc</text>
<text x="64" y="143.3">RA7/OSC1</text>
<text x="64" y="140.6">RA0/AN0</text>
<text x="76.8" y="140.6">RA3/AN3/CMP1</text>
<text x="79.5" y="143.3">RA4/CMP2</text>
<text x="156.8" y="139.2">DE</text>
<text x="166.8" y="139.2">A</text>
<text x="14" y="149.4" transform="rotate(-90 14 149.4)">6</text>
<text x="15.4" y="149.4" transform="rotate(-90 15.4 149.4)">5</text>
<text x="16.7" y="149.4" transform="rotate(-90 16.7 149.4)">4</text>
<text x="18.1" y="149.4" transform="rotate(-90 18.1 149.4)">3</text>
<text x="19.4" y="149.4" transform="rotate(-90 19.4 149.4)">2</text>
<text x="20.8" y="149.4" transform="rotate(-90 20.8 149.4)">1</text>
<text x="64" y="148.6">Vdd</text>
<text x="64" y="145.9">RA6/OSC2</text>
<text x="76.9" y="145.9">RA5/MCLR/Vpp</text>
<text x="83.5" y="148.6">Vss</text>
<text x="156.8" y="144.6">RO</text>
<text x="156.8" y="147.3">-RE</text>
<text x="162.1" y="148.8" transform="rotate(-90 162.1 148.8)">GND</text>
<text x="166.8" y="144.6">B</text>
<text x="64" y="154">RB6/PGC</text>
<text x="64" y="151.3">RB7/PGD</text>
<text x="79.2" y="154">RB1/RX/DT</text>
<text x="80.9" y="151.3">RB0/INT</text>
<text x="64" y="159.4">RB4/PGM</text>
<text x="64" y="156.7">RB5</text>
<text x="79.3" y="156.7">RB2/TX/CK</text>
<text x="79.6" y="159.4">RB3/CCP1</text>
</g>
<g font-size="1">
<text x="28.3" y="1">5</text>
<text x="82.1" y="1">4</text>
<text x="136" y="1">3</text>
<text x="189.8" y="1">2</text>
<text x="243.7" y="1">1</text>
<text x=".3" y="27.4">D</text>
<text x="270.9" y="27.4">D</text>
<text x=".3" y="77.9">C</text>
<text x="270.9" y="77.9">C</text>
<text x=".3" y="128.4">B</text>
<text x="270.9" y="128.4">B</text>
<text x=".3" y="178.9">A</text>
<text x="270.9" y="178.9">A</text>
<text x="28.3" y="204.3">5</text>
<text x="82.1" y="204.3">4</text>
<text x="136" y="204.3">3</text>
<text x="189.8" y="204.3">2</text>
<text x="243.7" y="204.3">1</text>
</g>
</svg>
